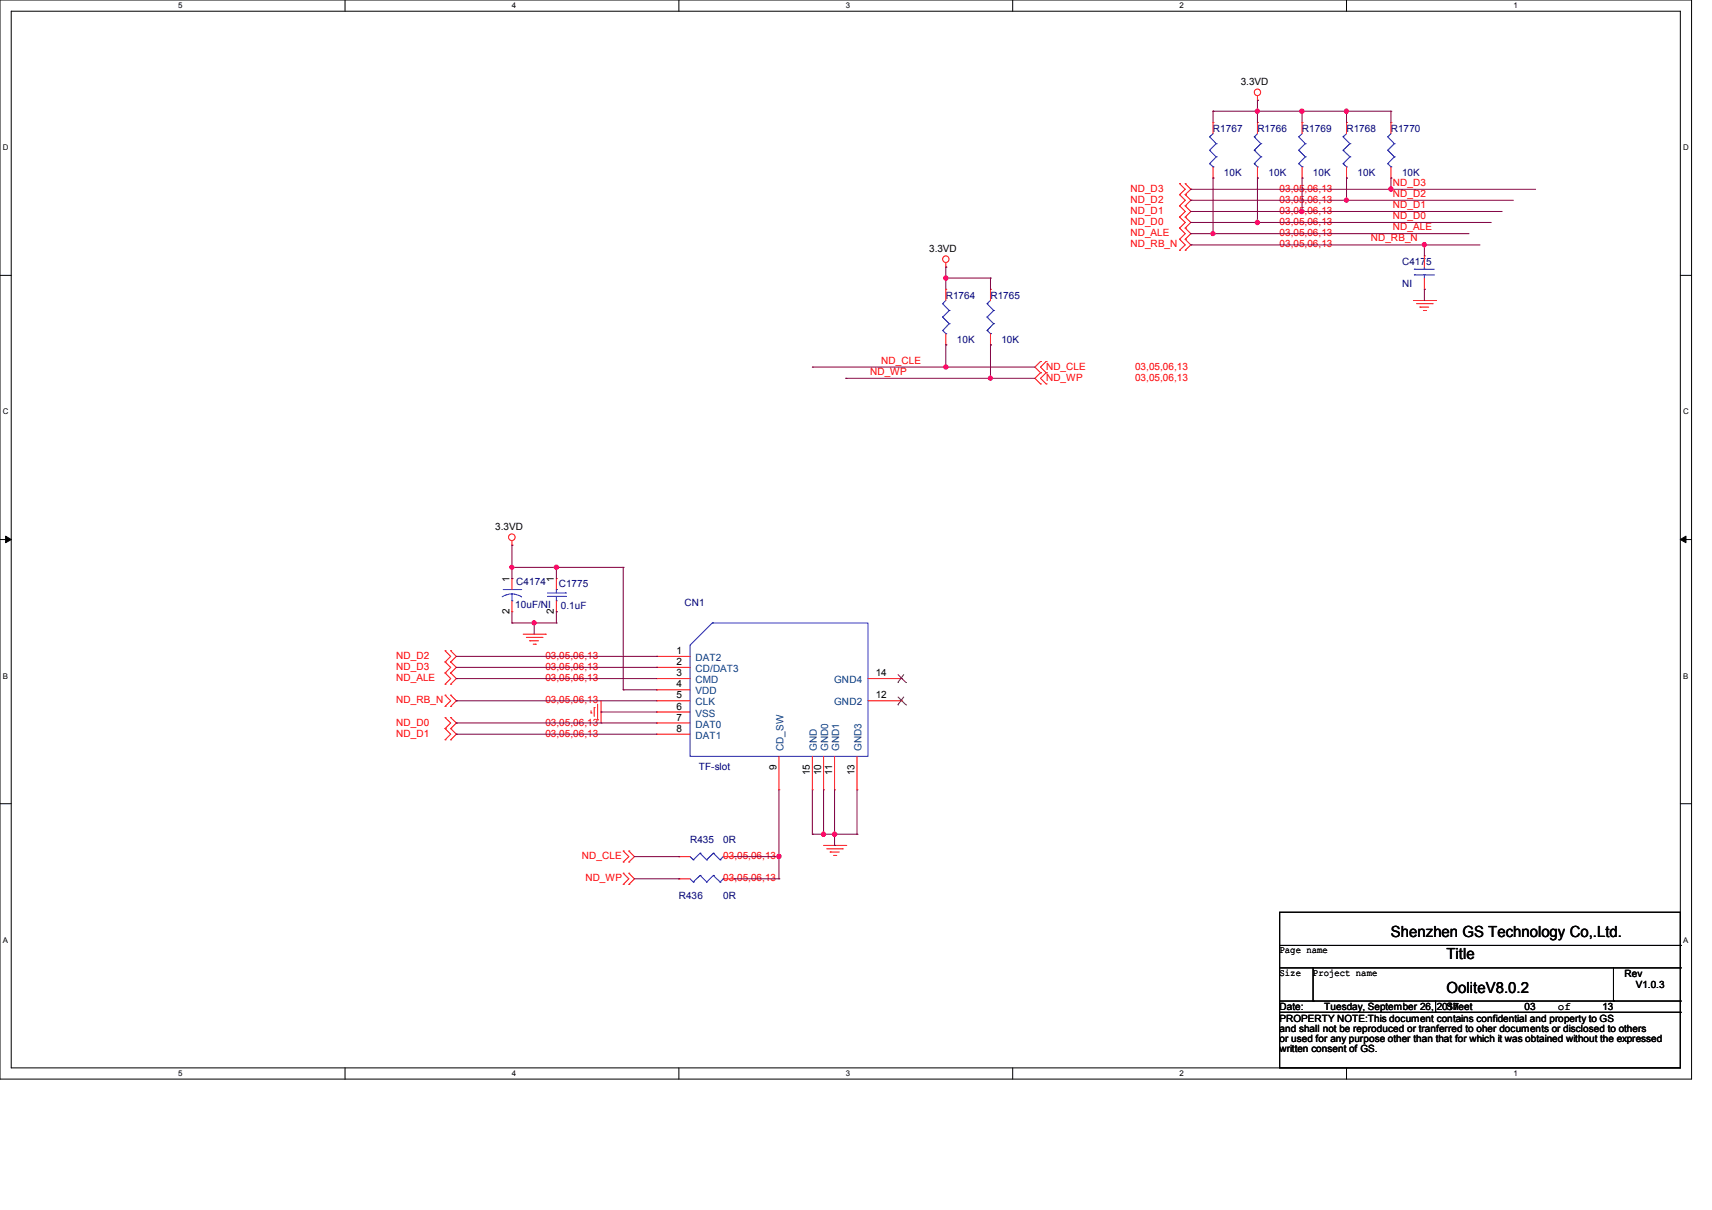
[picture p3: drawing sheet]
<svg xmlns="http://www.w3.org/2000/svg" width="297mm" height="210mm" viewBox="0 0 297 210" stroke-linecap="round" stroke-linejoin="round" font-family="sans-serif">
<path d="M0 0h293.5v187.3h-293.5zM1.9 1.9h289.6v183.4h-289.6z" fill="none" stroke="#000" stroke-width=".17"/>
<g fill="#fff">
<path d="M30.9 .2h.8v1.5h-.8z"/>
<path d="M30.9 185.5h.8v1.6h-.8z"/>
</g>
<path d="M59.9 0v1.9M59.9 185.3v2" fill="none" stroke="#000" stroke-width=".17"/>
<g fill="#fff">
<path d="M88.8 .2h.8v1.5h-.8z"/>
<path d="M88.8 185.5h.8v1.6h-.8z"/>
</g>
<path d="M117.8 0v1.9M117.8 185.3v2" fill="none" stroke="#000" stroke-width=".17"/>
<g fill="#fff">
<path d="M146.7 .2h.8v1.5h-.8z"/>
<path d="M146.7 185.5h.8v1.6h-.8z"/>
</g>
<path d="M175.7 0v1.9M175.7 185.3v2" fill="none" stroke="#000" stroke-width=".17"/>
<g fill="#fff">
<path d="M204.6 .2h.8v1.5h-.8z"/>
<path d="M204.6 185.5h.8v1.6h-.8z"/>
</g>
<path d="M233.6 0v1.9M233.6 185.3v2" fill="none" stroke="#000" stroke-width=".17"/>
<g fill="#fff">
<path d="M262.6 .2h.7v1.5h-.7z"/>
<path d="M262.6 185.5h.7v1.6h-.7z"/>
<path d="M.5 24.8h1v1.6h-1z"/>
<path d="M292 24.8h1v1.6h-1z"/>
<path d="M.5 70.7h1v1.5h-1z"/>
<path d="M292 70.7h1v1.5h-1z"/>
</g>
<path d="M0 47.8h1.9M291.5 47.8h2" fill="none" stroke="#000" stroke-width=".17"/>
<g fill="#fff">
<path d="M.5 116.5h.9v1.6h-.9z"/>
<path d="M292 116.5h.9v1.6h-.9z"/>
</g>
<path d="M0 93.6h1.9M291.5 93.6h2" fill="none" stroke="#000" stroke-width=".17"/>
<path d="M1 93l.9 .6-.9 .6zM291.5 93.6l1-.6v1.2z" fill="#000" stroke="#000" stroke-width=".17"/>
<g fill="#fff">
<path d="M.5 162.4h.9v1.5h-.9z"/>
<path d="M292 162.4h.9v1.5h-.9z"/>
</g>
<g fill="none" stroke="#000" stroke-width=".17">
<path d="M0 139.5h1.9M291.5 139.5h2M222 158.3h69.5v27h-69.5zM222 164.1h69.5M222 168h69.5M222 173.7h69.5M222 175.7h69.5M227.8 173.7h.1M227.8 168v5.7M249 175.7h.1M249 173.7v2M279.9 173.7h.1"/>
<path d="M279.9 168v5.7M291.5 164.1h.1M291.5 168h.1M291.5 173.7h.1M291.5 175.7h.1"/>
</g>
<g fill="none" stroke="#f00" stroke-width=".17">
<path d="M218.1 17.4h.1M218.1 16.6v.8M204.6 37.7h.1M204.6 39.6h.1M204.6 35.7h.1M204.6 33.8h.1M204.6 31.9h.1M204.6 39.6l1 1-1 .9M204.6 37.7l1 .9-1 1M204.6 35.7l1 1-1 1M204.6 33.8l1 1-1 .9M204.6 31.9l1 1-1 .9"/>
<path d="M205.6 39.6h.1M205.6 37.7h.1M205.6 35.7h.1M205.6 33.8h.1M205.6 31.9h.1M205.6 37.7l1 .9-1 1M205.6 35.7l1 1-1 1M205.6 33.8l1 1-1 .9M205.6 31.9l1 1-1 .9M205.6 39.6l1 1-1 .9M210.4 21.3h.1M210.4 30.9h.1"/>
<path d="M210.4 21.3v1.9M210.4 29v1.9M218.1 21.3h.1M218.1 30.9h.1M218.1 21.3v1.9M218.1 29v1.9M225.9 21.3h.1M225.9 30.9h.1M225.9 21.3v1.9M225.9 29v1.9M233.6 21.3h.1M233.6 30.9h.1"/>
<path d="M233.6 21.3v1.9M233.6 29v1.9M241.3 21.3h.1M241.3 30.9h.1M241.3 21.3v1.9M241.3 29v1.9M164.1 46.4h.1M164.1 50.2h.1M164.1 59.9h.1M164.1 45.6v.8M164.1 50.2v2M164.1 57.9v2"/>
<path d="M171.8 50.2h.1M171.8 59.9h.1M171.8 50.2v2M171.8 57.9v2M204.6 41.5h.1M204.6 43.4h.1M204.6 41.5l1 1-1 .9M205.6 43.4h.1M205.6 41.5h.1M205.6 41.5l1 1-1 .9M245.2 52.2h3.8M245.7 52.7h2.8"/>
<path d="M246.3 53.3h.1M246.3 53.3h1.6M246.9 53.9h.4M247.1 44.4h.1M247.1 50.2h.1M247.1 44.4v2M247.1 48.3v1.9M247.3 53.9h.1M248.5 52.7h.1M249 52.2h.1M180.5 64.7h.1M180.5 66.6h.1"/>
<path d="M180.5 62.7h.1M180.5 64.7l-1 1 1 .9M180.5 62.7l-1 1 1 1M181.5 66.6h.1M181.5 64.7h.1M181.5 62.7h.1M181.5 64.7l-1 1 1 .9M181.5 62.7l-1 1 1 1M88.8 94.6h.1M88.8 93.9v.7M77.2 112.9h.1M77.2 114.9h.1"/>
<path d="M77.2 116.8h.1M77.2 118.7h.1M77.2 112.9l1 1-1 1M77.2 114.9l1 .9-1 1M77.2 116.8l1 1-1 .9M78.2 114.9h.1M78.2 112.9h.1M78.2 116.8h.1M78.2 118.7h.1M78.2 112.9l1 1-1 1M78.2 114.9l1 .9-1 1M78.2 116.8l1 1-1 .9"/>
<path d="M88.8 100.4h.1M88.8 106.2h.1M88.8 100.4v1.9M88.8 104.3v1.9M90.8 110.1h3.8M91.3 110.6h2.7M91.9 111.2h.1M91.9 111.2h1.5M92.5 111.8h.4M92.9 111.8h.1M94 110.6h.1M94.6 110.1h.1"/>
<path d="M96.5 100.4h.1M96.5 106.2h.1M96.5 100.4v1.9M96.5 104.3v1.9M113.9 113.9h.1M113.9 115.8h.1M113.9 117.8h.1M113.9 119.7h.1M113.9 113.9h5.8M113.9 115.8h5.8M113.9 117.8h5.8M113.9 119.7h5.8"/>
<path d="M150.6 117.8h5.8M156.4 117.8h.1M77.2 120.6h.1M77.2 122.6h.1M77.2 124.5h.1M77.2 126.4h.1M77.2 128.4h.1M77.2 120.6l1 1-1 1M77.2 124.5l1 1-1 .9M77.2 126.4l1 1-1 1M78.2 122.6h.1M78.2 120.6h.1"/>
<path d="M78.2 126.4h.1M78.2 124.5h.1M78.2 128.4h.1M78.2 120.6l1 1-1 1M78.2 124.5l1 1-1 .9M78.2 126.4l1 1-1 1M102.5 123.7h.1M102.5 123.4v.3M103.1 122.8h.1M103.1 122.8v1.5M103.7 124.9h.1M103.7 122.2v2.7"/>
<path d="M104.3 125.5h.1M104.3 121.6v3.9M113.9 123.6h.1M113.9 121.6h.1M113.9 125.5h.1M113.9 127.4h.1M113.9 123.6h5.8M113.9 121.6h5.8M113.9 125.5h5.8M113.9 127.4h5.8M135.1 137.1h.1M135.1 131.3v5.8"/>
<path d="M140.9 137.1h.1M140.9 131.3v5.8M142.9 137.1h.1M142.9 131.3v5.8M144.8 137.1h.1M144.8 131.3v5.8M148.7 137.1h.1M148.7 131.3v5.8M150.6 121.6h5.8M156.4 121.6h.1M108.1 151.6h.1M108.1 153.5h.1"/>
<path d="M108.1 147.7h.1M108.1 149.6h.1M108.1 151.6l1 .9-1 1M108.1 147.7l1 1-1 .9M109.1 153.5h.1M109.1 151.6h.1M109.1 149.6h.1M109.1 147.7h.1M109.1 151.6l1 .9-1 1M109.1 147.7l1 1-1 .9M117.8 152.5h.1M117.8 148.7h.1"/>
<path d="M117.8 152.5h1.9M117.8 148.7h1.9M125.5 152.5h1.9M125.5 148.7h1.9M127.4 152.5h.1M127.4 148.7h.1M142.9 146.7h3.8M143.4 147.3h2.7M144 147.9h.1M144 147.9h1.6M144.6 148.5h.4M145 148.5h.1"/>
<path d="M146.1 147.3h.1M146.7 146.7h.1"/>
<circle cx="218.1" cy="16" r=".56"/>
<circle cx="164.1" cy="45" r=".56"/>
<circle cx="88.8" cy="93.2" r=".57"/>
</g>
<g fill="none" stroke="#00f" stroke-width=".17">
<path d="M209.8 23.7h.1M209.8 26.1h.1M209.8 28.4h.1M209.8 23.7l1.2 1.2M209.8 26.1l1.2 1.1M209.8 28.4l.6 .6M210.4 29h.1M210.4 23.2l-.6 .5M211 24.9h.1M211 27.2h.1M211 24.9l-1.2 1.2M211 27.2l-1.2 1.2"/>
<path d="M217.6 23.7h.1M217.6 26.1h.1M217.6 28.4h.1M217.6 23.7l1.1 1.2M217.6 26.1l1.1 1.1M217.6 28.4l.5 .6M218.1 29h.1M218.1 23.2l-.5 .5M218.7 24.9h.1M218.7 27.2h.1M218.7 24.9l-1.1 1.2M218.7 27.2l-1.1 1.2"/>
<path d="M225.3 23.7h.1M225.3 26.1h.1M225.3 28.4h.1M225.3 23.7l1.1 1.2M225.3 26.1l1.1 1.1M225.3 28.4l.6 .6M225.9 29h.1M225.9 23.2l-.6 .5M226.4 24.9h.1M226.4 27.2h.1M226.4 24.9l-1.1 1.2M226.4 27.2l-1.1 1.2"/>
<path d="M233 23.7h.1M233 26.1h.1M233 28.4h.1M233 23.7l1.2 1.2M233 26.1l1.2 1.1M233 28.4l.6 .6M233.6 29h.1M233.6 23.2l-.6 .5M234.2 24.9h.1M234.2 27.2h.1M234.2 24.9l-1.2 1.2M234.2 27.2l-1.2 1.2"/>
<path d="M240.7 23.7h.1M240.7 26.1h.1M240.7 28.4h.1M240.7 23.7l1.2 1.2M240.7 26.1l1.2 1.1M240.7 28.4l.6 .6M241.3 29h.1M241.3 23.2l-.6 .5M241.9 24.9h.1M241.9 27.2h.1M241.9 24.9l-1.2 1.2M241.9 27.2l-1.2 1.2"/>
<path d="M163.5 52.7h.1M163.5 55h.1M163.5 57.4h.1M163.5 52.7l1.2 1.2M163.5 55l1.2 1.2M163.5 57.4l.6 .5M164.1 57.9h.1M164.1 52.2l-.6 .5M164.7 53.9h.1M164.7 56.2h.1M164.7 53.9l-1.2 1.1M164.7 56.2l-1.2 1.2"/>
<path d="M171.2 52.7h.1M171.2 55h.1M171.2 57.4h.1M171.2 52.7l1.2 1.2M171.2 55l1.2 1.2M171.2 57.4l.6 .5M171.8 57.9h.1M171.8 52.2l-.6 .5M172.4 53.9h.1M172.4 56.2h.1M172.4 53.9l-1.2 1.1M172.4 56.2l-1.2 1.2"/>
<path d="M245.4 47.7h.1M245.4 46.7h.1M245.4 47.7h3.4M245.4 46.7h3.4M247.1 46.7h.1M247.1 47.7h.1M247.1 46.4v.3M247.1 47.7v.6M87.3 102.3h3M88.8 104.3h.1M88.8 103.1l1.1 .2 .6 .3M88.8 103.1l-.7 .1-1 .4"/>
<path d="M88.8 103.1v1.2M90.3 102.3h.1M95 102.9h3.1M95 103.5h3.1M96.5 104.3h.1M96.5 102.3h.1M96.5 102.3v.6M96.5 103.5v.8M98.1 102.9h.1M98.1 103.5h.1M119.7 112l3.9-3.9h27v23.2h-30.9zM123.6 108.1h.1"/>
<path d="M119.7 152.5l.6 .6M119.7 148.7l.6 .5M120.3 153.1h.1M120.3 149.2h.1M121.5 151.9h.1M121.5 148.1h.1M121.5 151.9l-1.2 1.2M121.5 151.9l1.1 1.2M121.5 148.1l-1.2 1.1M121.5 148.1l1.1 1.1M122.6 153.1h.1M122.6 149.2h.1"/>
<path d="M123.7 151.9h.1M123.7 148.1h.1M123.7 151.9l-1.1 1.2M123.7 151.9l1.2 1.2M123.7 148.1l-1.1 1.1M123.7 148.1l1.2 1.1M124.9 153.1h.1M124.9 149.2h.1M125.5 152.5h.1M125.5 148.7h.1M125.5 152.5l-.6 .6M125.5 148.7l-.6 .5"/>
</g>
<path d="M155.8 118.5h.1M155.8 117l1.4 1.5M156.8 117l-1 1.5M157.2 118.5h.1M155.8 122.3h.1M155.8 120.9l1.4 1.4M156.8 120.9l-1 1.4M157.2 122.3h.1" fill="none" stroke="#804000" stroke-width=".17"/>
<g fill="none" stroke="#800040" stroke-width=".17">
<path d="M210.4 19.3h.1M210.4 19.3v2M210.4 19.3h30.9M218.1 17.4h.1M218.1 19.3h.1M218.1 17.4v3.9M225.9 19.3h.1M225.9 19.3v2M233.6 19.3h.1M233.6 19.3v2M241.3 19.3h.1M241.3 19.3v2"/>
<path d="M206.6 38.6h.1M206.6 36.7h.1M206.6 34.8h.1M206.6 32.9h.1M206.6 32.9h59.8M206.6 34.8h56M206.6 36.7h54M206.6 38.6h52.1M210.4 30.9h.1M210.4 30.9v9.7M218.1 30.9h.1M218.1 38.6h.1"/>
<path d="M218.1 30.9v7.7M225.9 30.9h.1M225.9 36.7h.1M225.9 30.9v5.8M233.6 30.9h.1M233.6 34.8h.1M233.6 30.9v3.9M241.3 30.9h.1M241.3 32.9h.1M241.3 30.9v2M164.1 48.3h.1M164.1 59.9h.1"/>
<path d="M164.1 46.4h.1M164.1 46.4v3.8M164.1 59.9v3.8M164.1 48.3h7.7M171.8 59.9h.1M171.8 48.3h.1M171.8 48.3v1.9M171.8 59.9v5.8M206.6 42.5h.1M206.6 40.6h.1M206.6 42.5h50.2M206.6 40.6h48.2"/>
<path d="M210.4 40.6h.1M247.1 42.5h.1M247.1 50.2h.1M247.1 42.5v1.9M247.1 50.2v2M140.9 63.7h.1M140.9 63.7h38.6M146.7 65.7h.1M146.7 65.7h32.8M164.1 63.7h.1M171.8 65.7h.1M88.8 98.5h.1"/>
<path d="M88.8 94.6h.1M88.8 98.5h19.3M88.8 94.6v5.8M96.5 98.5h.1M96.5 98.5v1.9M108.1 98.5h.1M108.1 98.5v21.2M79.2 117.8h.1M79.2 113.9h34.7M79.2 115.8h34.7M79.2 117.8h34.7M88.8 100.4h.1"/>
<path d="M88.8 108.1h.1M88.8 106.2v1.9M88.8 108.1h7.7M92.7 108.1h.1M92.7 108.1v2M96.5 106.2h.1M96.5 108.1h.1M96.5 106.2v1.9M108.1 119.7h.1M108.1 119.7h5.8M113.9 113.9h.1M113.9 115.8h.1"/>
<path d="M79.2 121.6h.1M79.2 125.5h.1M79.2 127.4h.1M79.2 121.6h34.7M79.2 125.5h34.7M79.2 127.4h34.7M104.3 123.6h.1M104.3 123.6h9.6M135.1 137.1v15.4M140.9 137.1v7.7M142.9 137.1v7.7M144.8 137.1v9.6"/>
<path d="M148.7 137.1v7.7M110.1 148.7h7.7M110.1 152.5h7.7M117.8 148.7h.1M117.8 152.5h.1M127.4 148.7h.1M127.4 152.5h.1M127.4 148.7h7.7M127.4 152.5h7.7M135.1 148.7h.1M135.1 152.5h.1M140.9 144.8h.1"/>
<path d="M140.9 144.8h7.8M142.9 144.8h.1M144.8 144.8h.1M144.8 146.7h.1M148.7 144.8h.1"/>
</g>
<g fill="#f0f" stroke="#f0f" stroke-width=".17">
<circle cx="142.8" cy="144.8" r=".37"/>
<circle cx="144.8" cy="144.8" r=".38"/>
<circle cx="135.1" cy="148.6" r=".38"/>
<circle cx="96.5" cy="98.4" r=".37"/>
<circle cx="92.6" cy="108.1" r=".36"/>
<circle cx="88.8" cy="98.4" r=".36"/>
<circle cx="171.8" cy="65.6" r=".36"/>
<circle cx="164.1" cy="48.3" r=".38"/>
<circle cx="164.1" cy="63.7" r=".37"/>
<circle cx="247.1" cy="42.5" r=".37"/>
<circle cx="225.8" cy="19.3" r=".38"/>
<circle cx="218.1" cy="19.3" r=".37"/>
<circle cx="218.1" cy="38.6" r=".37"/>
<circle cx="233.6" cy="19.3" r=".37"/>
<circle cx="210.4" cy="40.5" r=".36"/>
<circle cx="225.9" cy="36.7" r=".37"/>
<circle cx="233.6" cy="34.7" r=".36"/>
<circle cx="241.3" cy="32.8" r=".38"/>
</g>
<g font-size="2.7">
<text x="241.3" y="162.6">Shenzhen GS Technology Co,.Ltd.</text>
<text x="250.9" y="166.5">Title</text>
<text x="250.9" y="172.3">OoliteV8.0.2</text>
</g>
<text font-size="1.9" x="270.3" y="175.2">of</text>
<g font-size="1.7">
<text x="215.2" y="14.7">3.3VD</text>
<text x="161.2" y="43.7">3.3VD</text>
<text x="85.9" y="91.9">3.3VD</text>
<text x="88.4" y="101" transform="rotate(-90 88.4 101)">1</text>
<text x="96.1" y="101" transform="rotate(-90 96.1 101)">1</text>
<text x="88.4" y="106.6" transform="rotate(-90 88.4 106.6)">2</text>
<text x="96.1" y="106.6" transform="rotate(-90 96.1 106.6)">2</text>
<text x="117.4" y="113.5">1</text>
<text x="117.4" y="115.4">2</text>
<text x="117.4" y="117.3">3</text>
<text x="117.4" y="119.3">4</text>
<text x="151.9" y="117.3">14</text>
<text x="117.4" y="123.1">6</text>
<text x="117.4" y="121.2">5</text>
<text x="117.4" y="125.1">7</text>
<text x="151.9" y="121.2">12</text>
<text x="117.4" y="127">8</text>
<text x="134.7" y="133.6" transform="rotate(-90 134.7 133.6)">9</text>
<text x="140.5" y="134.6" transform="rotate(-90 140.5 134.6)">15</text>
<text x="142.4" y="134.6" transform="rotate(-90 142.4 134.6)">10</text>
<text x="144.3" y="134.6" transform="rotate(-90 144.3 134.6)">11</text>
<text x="148.2" y="134.6" transform="rotate(-90 148.2 134.6)">13</text>
<text x="222" y="165.5">Page name</text>
<text x="222" y="169.4">Size</text>
<text x="227.8" y="169.4">Project name</text>
<text x="281.8" y="169.6">Rev</text>
<text x="283.8" y="171.5">V1.0.3</text>
<text x="222" y="175.3">Date:</text>
<text x="222" y="177.3">PROPERTY NOTE:This document contains confidential and property to GS</text>
<text x="222" y="179.1">and shall not be reproduced or tranferred to oher documents or disclosed to others</text>
<text x="229.7" y="175.3">Tuesday, September 26, 2017</text>
<text x="250.9" y="175.3">Sheet</text>
<text x="264.5" y="175.3">03</text>
<text x="278" y="175.3">13</text>
<text x="222" y="180.8">or used for any purpose other than that for which it was obtained without the expressed</text>
<text x="222" y="182.6">written consent of GS.</text>
</g>
<g font-size="1.7" fill="#000080">
<text x="210.4" y="22.9">R1767</text>
<text x="218.1" y="22.9">R1766</text>
<text x="225.9" y="22.9">R1769</text>
<text x="233.6" y="22.9">R1768</text>
<text x="241.3" y="22.9">R1770</text>
<text x="212.3" y="30.6">10K</text>
<text x="220.1" y="30.6">10K</text>
<text x="227.8" y="30.6">10K</text>
<text x="235.5" y="30.6">10K</text>
<text x="243.2" y="30.6">10K</text>
<text x="243.2" y="46">C4175</text>
<text x="164.1" y="51.8">R1764</text>
<text x="171.8" y="51.8">R1765</text>
<text x="243.2" y="49.9">NI</text>
<text x="166" y="59.5">10K</text>
<text x="173.7" y="59.5">10K</text>
<text x="89.6" y="101.6">C4174</text>
<text x="96.9" y="101.8">C1775</text>
<text x="89.4" y="105.5">10uF/NI</text>
<text x="97.3" y="105.7">0.1uF</text>
<text x="118.7" y="105.1">CN1</text>
<text x="121.2" y="133.6">TF-slot</text>
<text x="119.7" y="146.4">R435</text>
<text x="125.5" y="146.4">0R</text>
<text x="117.8" y="156">R436</text>
<text x="125.5" y="156">0R</text>
</g>
<g font-size="1.7" fill="#f00">
<text x="196.1" y="35.2">ND_D2</text>
<text x="196.1" y="33.3">ND_D3</text>
<text x="222" y="35.2">03,05,06,13</text>
<text x="222" y="33.3">03,05,06,13</text>
<text x="241.7" y="32.3">ND_D3</text>
<text x="241.7" y="34.2">ND_D2</text>
<text x="196.1" y="39.1">ND_D0</text>
<text x="196.1" y="37.1">ND_D1</text>
<text x="196.1" y="41">ND_ALE</text>
<text x="222" y="39.1">03,05,06,13</text>
<text x="222" y="37.1">03,05,06,13</text>
<text x="222" y="41">03,05,06,13</text>
<text x="237.8" y="41.9">ND_RB_N</text>
<text x="241.7" y="36.1">ND_D1</text>
<text x="241.7" y="38">ND_D0</text>
<text x="241.7" y="40">ND_ALE</text>
<text x="196.1" y="42.9">ND_RB_N</text>
<text x="222" y="42.9">03,05,06,13</text>
<text x="150.9" y="65.1">ND_WP</text>
<text x="152.9" y="63.1">ND_CLE</text>
<text x="181.5" y="64.2">ND_CLE</text>
<text x="196.9" y="64.2">03,05,06,13</text>
<text x="181.5" y="66.1">ND_WP</text>
<text x="196.9" y="66.1">03,05,06,13</text>
<text x="68.7" y="114.3">ND_D2</text>
<text x="68.7" y="116.3">ND_D3</text>
<text x="68.7" y="118.2">ND_ALE</text>
<text x="94.6" y="114.3">03,05,06,13</text>
<text x="94.6" y="116.3">03,05,06,13</text>
<text x="94.6" y="118.2">03,05,06,13</text>
<text x="68.7" y="122.1">ND_RB_N</text>
<text x="68.7" y="125.9">ND_D0</text>
<text x="94.6" y="122.1">03,05,06,13</text>
<text x="94.6" y="125.9">03,05,06,13</text>
<text x="68.7" y="127.9">ND_D1</text>
<text x="94.6" y="127.9">03,05,06,13</text>
<text x="101" y="149.1">ND_CLE</text>
<text x="125.5" y="149.1">03,05,06,13</text>
<text x="101.5" y="153">ND_WP</text>
<text x="125.5" y="153">03,05,06,13</text>
</g>
<g font-size="1.7" fill="#004080">
<text x="120.7" y="114.7">DAT2</text>
<text x="120.7" y="116.6">CD/DAT3</text>
<text x="120.7" y="118.6">CMD</text>
<text x="144.7" y="118.6">GND4</text>
<text x="120.7" y="124.4">VSS</text>
<text x="120.7" y="120.5">VDD</text>
<text x="120.7" y="122.4">CLK</text>
<text x="144.7" y="122.4">GND2</text>
<text x="120.7" y="126.3">DAT0</text>
<text x="120.7" y="128.2">DAT1</text>
<text x="135.9" y="130.3" transform="rotate(-90 135.9 130.3)">CD_SW</text>
<text x="141.7" y="130.3" transform="rotate(-90 141.7 130.3)">GND</text>
<text x="143.7" y="130.3" transform="rotate(-90 143.7 130.3)">GND0</text>
<text x="145.6" y="130.3" transform="rotate(-90 145.6 130.3)">GND1</text>
<text x="149.5" y="130.3" transform="rotate(-90 149.5 130.3)">GND3</text>
</g>
<g font-size="1.4">
<text x="30.9" y="1.4">5</text>
<text x="88.8" y="1.4">4</text>
<text x="146.7" y="1.4">3</text>
<text x="204.6" y="1.4">2</text>
<text x="262.6" y="1.4">1</text>
<text x=".5" y="26.1">D</text>
<text x="292" y="26.1">D</text>
<text x=".5" y="71.9">C</text>
<text x="292" y="71.9">C</text>
<text x=".5" y="117.8">B</text>
<text x="292" y="117.8">B</text>
<text x=".5" y="163.6">A</text>
<text x="292" y="163.6">A</text>
<text x="30.9" y="186.8">5</text>
<text x="88.8" y="186.8">4</text>
<text x="146.7" y="186.8">3</text>
<text x="204.6" y="186.8">2</text>
<text x="262.6" y="186.8">1</text>
</g>
</svg>
